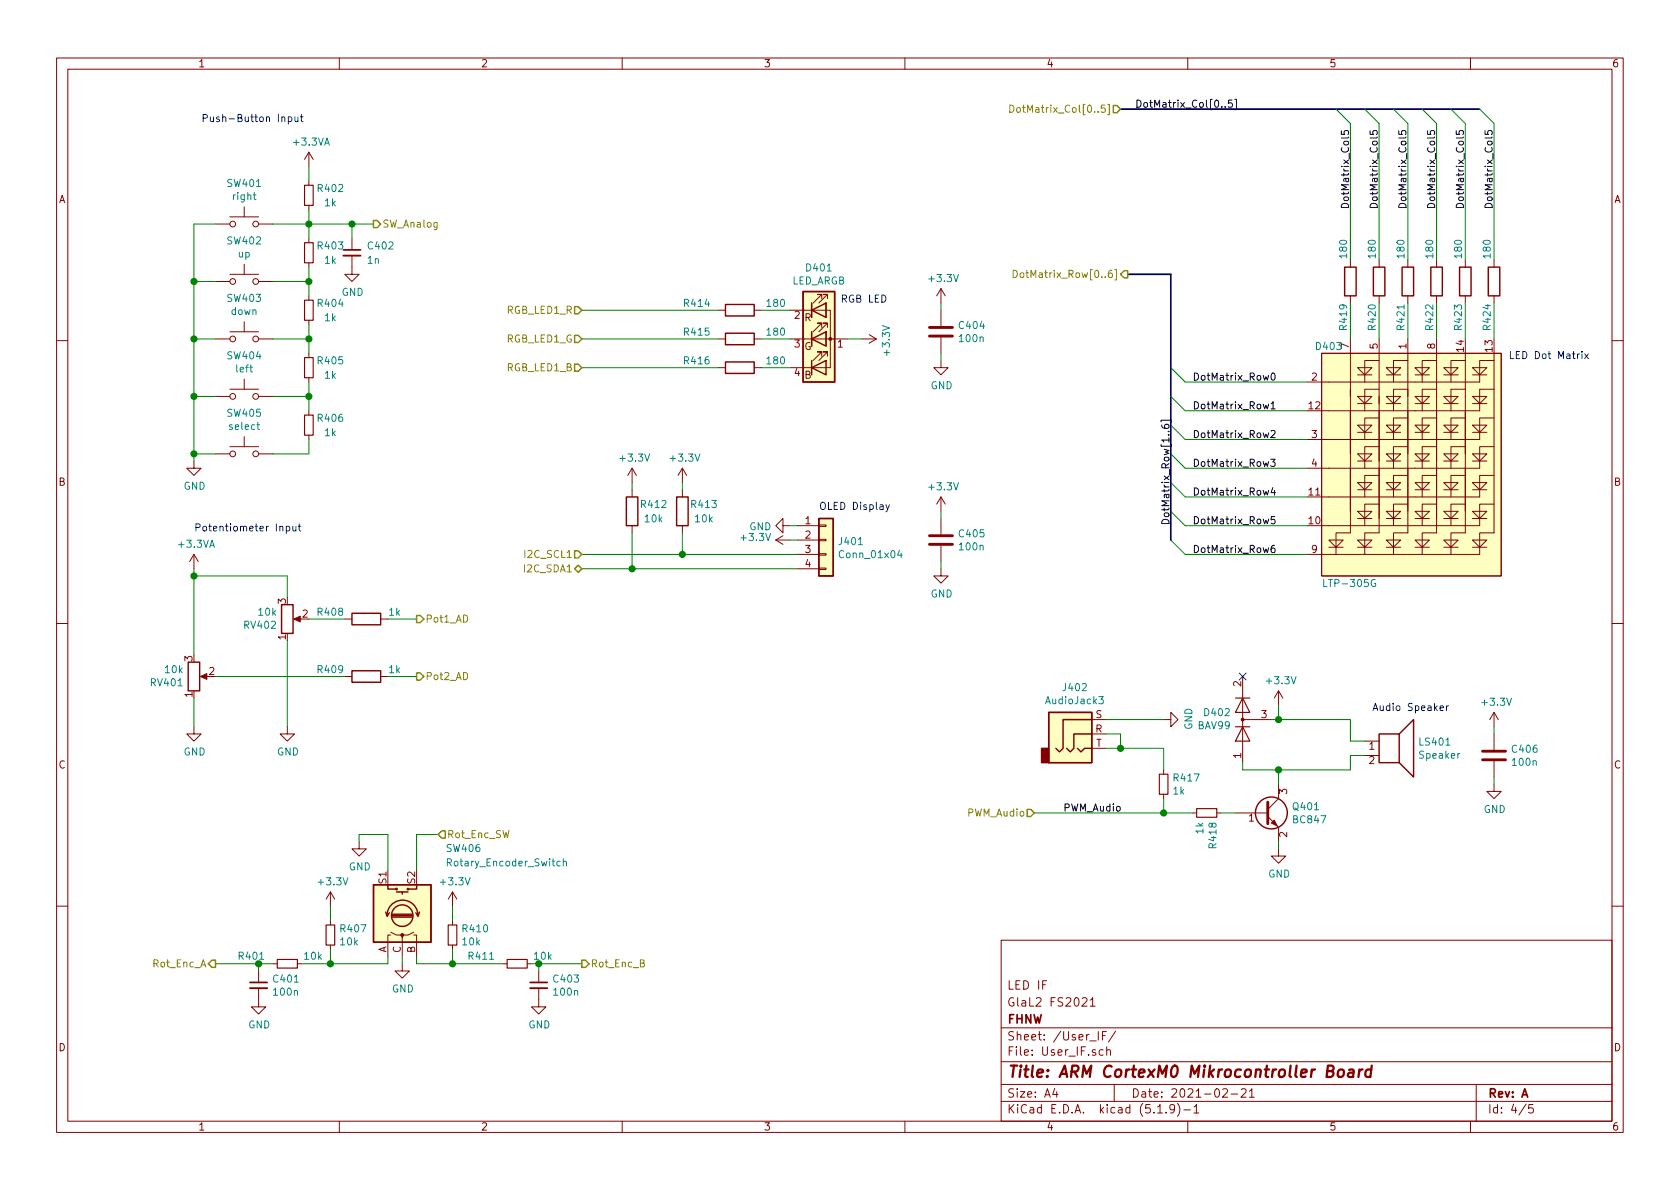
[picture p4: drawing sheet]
<svg xmlns="http://www.w3.org/2000/svg" width="297mm" height="210mm" viewBox="0 0 297 210" stroke-linecap="round" stroke-linejoin="round" font-family="sans-serif">
<g fill="none" stroke="#840000" stroke-width=".18">
<path d="M10 10.3h277v189.9h-277zM12 12.2h273v186.1h-273zM60 10.3v1.9M110 10.3v1.9M160 10.3v1.9M210 10.3v1.9M260 10.3v1.9M38.1 39.6h2.5M40.6 38.3h5.1M43.2 36.6v1.7M45.7 39.6h2.6M54.6 26.9v2.6"/>
<path d="M54.6 32v.8M54.6 36.3v.8M54.6 26.9l-.8 1.3M54.6 26.9l.8 1.3M38.1 59.9h2.5M38.1 49.8h2.5M40.6 58.7h5.1M40.6 48.5h5.1M43.2 46.7v1.8M43.2 56.9v1.8M45.7 59.9h2.6M45.7 49.8h2.6"/>
<path d="M54.6 42.2v.7M54.6 46.5v.7M54.6 52.3v.8M54.6 56.6v.8M62.2 45.2v3.3h1.3l-1.3 1.3-1.2-1.3h1.2M62.2 42.2v2M127 59.9h1.3M127 54.9h1.3M133.3 59.9h1.3M133.3 54.9h1.3M139.7 54.9h7.1v10.1h-7.1M139.7 59.9h10.2"/>
<path d="M143.5 58.7v2.5M143.5 53.6v2.5M145.3 57.9v-.8h-.8h.8l-1.5 1.6M145.3 52.8v-.7h-.8h.8l-1.5 1.5M146 58.7v2.5zM146 58.7h.1M146 53.6v2.5zM146 53.6h.1M146.3 57.9v-.8h-.8h.8l-1.5 1.6M146.3 52.8v-.7h-.8h.8l-1.5 1.5M152.4 59.9h2.5M153.7 59.2l1.2 .7"/>
<path d="M154.9 59.9l-1.2 .8M166.4 51v2.6M166.4 54.9v2.8M166.4 59.7v2.8M166.4 51l-.8 1.3M166.4 51l.7 1.3M238.8 59.9v34.3h-2.6v3.8M238.8 46v1.2M238.8 52.3v1.3M243.8 59.9v34.3h-2.5v3.8M243.8 46v1.2M243.8 52.3v1.3"/>
<path d="M248.9 59.9v34.3h-2.5v3.8M248.9 46v1.2M248.9 52.3v1.3M254 59.9v34.3h-2.5v3.8M254 46v1.2M254 52.3v1.3M259.1 46v1.2M259.1 52.3v1.3M264.2 46v1.2M264.2 52.3v1.3M10 60.2h2M38.1 70.1h2.5"/>
<path d="M40.6 79h5.1M40.6 68.8h5.1M43.2 67.1v1.7M43.2 77.2v1.8M45.7 70.1h2.6M54.6 62.5v.7M54.6 66.8v.8M54.6 72.6v.8M54.6 77v.7M127 65h1.3M133.3 65h1.3M145.3 63v-.8h-.8h.8l-1.5 1.5"/>
<path d="M146.3 63v-.8h-.8h.8l-1.5 1.5M166.4 63.7v1.3h1.2l-1.2 1.3-1.3-1.3h1.3M233.7 62.5h31.7v39.3h-31.7zM234.9 77.7h.1M240 75.2h2.6l-1.3 1.2zM240 70.1h2.6l-1.3 1.3zM240 65h2.6l-1.3 1.3zM240 66.3h2.6M240 76.4h2.6M240 71.4h2.6M243.8 79h-2.5v3.8M243.8 73.9h-2.5v3.8"/>
<path d="M243.8 68.8h-2.5v3.8M243.8 63.7h-2.5v3.9M245.1 75.2h2.5l-1.2 1.2zM245.1 70.1h2.5l-1.2 1.3zM245.1 65h2.5l-1.2 1.3zM245.1 66.3h2.5M245.1 76.4h2.5M245.1 71.4h2.5M248.9 79h-2.5v3.8M248.9 73.9h-2.5v3.8M248.9 68.8h-2.5v3.8M248.9 63.7h-2.5v3.9"/>
<path d="M250.2 75.2h2.5l-1.2 1.2zM250.2 70.1h2.5l-1.2 1.3zM250.2 65h2.5l-1.2 1.3zM250.2 66.3h2.5M250.2 76.4h2.5M250.2 71.4h2.5M254 79h-2.5v3.8M254 73.9h-2.5v3.8M254 68.8h-2.5v3.8M254 63.7h-2.5v3.9M255.3 75.2h2.5l-1.3 1.2zM255.3 70.1h2.5l-1.3 1.3z"/>
<path d="M255.3 65h2.5l-1.3 1.3zM255.3 66.3h2.5M255.3 76.4h2.5M255.3 71.4h2.5M259.1 62.5v31.7h-2.6v3.8M259.1 79h-2.6v3.8M259.1 73.9h-2.6v3.8M259.1 68.8h-2.6v3.8M259.1 63.7h-2.6v3.9M260.3 65h2.6l-1.3 1.3zM260.3 75.2h2.6l-1.3 1.2zM260.3 70.1h2.6l-1.3 1.3z"/>
<path d="M260.3 66.3h2.6M260.3 76.4h2.6M260.3 71.4h2.6M264.2 63.7h-2.6v3.9h-30.5M264.2 62.5v31.7h-2.6v3.8h-30.5M264.2 79h-2.6v3.8h-30.5M264.2 73.9h-2.6v3.8h-30.5M264.2 68.8h-2.6v3.8h-27.9M285 60.2h2M34.3 81.5v1.3h1.3l-1.3 1.3-1.3-1.3h1.3M34.3 98l-.8 1.3M34.3 98v2.6"/>
<path d="M34.3 98l.8 1.3M38.1 80.3h2.5M45.7 80.3h2.6M111.8 82.8l-.8 1.3M111.8 82.8v2.5M111.8 86.6v1.3M111.8 93v1.2M111.8 82.8l.7 1.3M120.6 82.8v2.5M120.6 86.6v1.3M120.6 93v1.2M120.6 82.8l-.7 1.3"/>
<path d="M120.6 82.8l.8 1.3M137.2 95.5l1.2 .8M137.2 95.5h2.5M138.4 93v-1.3l-1.2 1.3 1.2 1.2v-1.2h1.3M138.4 94.7l-1.2 .8M141 98h3.8M141 93h3.8M141 95.5h3.8M144.8 97.9h1.2v.3h-1.2zM144.8 92.8h1.2v.3h-1.2zM144.8 95.4h1.2v.2h-1.2zM166.4 87.9v2.5"/>
<path d="M166.4 91.7v2.8M166.4 96.5v2.8M166.4 87.9l-.8 1.2M166.4 87.9l.7 1.2M234.9 95.5h2.6l-1.3 1.3zM234.9 96.8h2.6M240 95.5h2.6l-1.3 1.3zM240 90.4h2.6l-1.3 1.3zM240 85.3h2.6l-1.3 1.3zM240 80.3h2.6l-1.3 1.2zM240 96.8h2.6M240 91.7h2.6"/>
<path d="M240 86.6h2.6M240 81.5h2.6M243.8 89.1h-2.5v3.9M243.8 84.1h-2.5v3.8M245.1 95.5h2.5l-1.2 1.3zM245.1 90.4h2.5l-1.2 1.3zM245.1 85.3h2.5l-1.2 1.3zM245.1 80.3h2.5l-1.2 1.2zM245.1 96.8h2.5M245.1 91.7h2.5M245.1 86.6h2.5M245.1 81.5h2.5"/>
<path d="M248.9 89.1h-2.5v3.9M248.9 84.1h-2.5v3.8M250.2 95.5h2.5l-1.2 1.3zM250.2 90.4h2.5l-1.2 1.3zM250.2 85.3h2.5l-1.2 1.3zM250.2 80.3h2.5l-1.2 1.2zM250.2 96.8h2.5M250.2 91.7h2.5M250.2 86.6h2.5M250.2 81.5h2.5M254 89.1h-2.5v3.9M254 84.1h-2.5v3.8"/>
<path d="M255.3 95.5h2.5l-1.3 1.3zM255.3 90.4h2.5l-1.3 1.3zM255.3 85.3h2.5l-1.3 1.3zM255.3 80.3h2.5l-1.3 1.2zM255.3 96.8h2.5M255.3 91.7h2.5M255.3 86.6h2.5M255.3 81.5h2.5M259.1 89.1h-2.6v3.9M259.1 84.1h-2.6v3.8M260.3 95.5h2.6l-1.3 1.3zM260.3 90.4h2.6l-1.3 1.3z"/>
<path d="M260.3 85.3h2.6l-1.3 1.3zM260.3 80.3h2.6l-1.3 1.2zM260.3 96.8h2.6M260.3 91.7h2.6M260.3 86.6h2.6M260.3 81.5h2.6M264.2 89.1h-2.6v3.9h-27.9M264.2 84.1h-2.6v3.8h-27.9M10 110.3h2M35.8 119.6h1M52.3 109.5h1M61 109.5h1.2"/>
<path d="M61 119.6h1.2M67.3 109.5h1.3M67.3 119.6h1.3M141 100.6h3.8M144.8 100.5h1.2v.2h-1.2zM166.4 100.6v1.2h1.2l-1.2 1.3-1.3-1.3h1.3M219.7 119.6v15.3M285 110.3h2M34.3 128.5v1.3h1.3l-1.3 1.3-1.3-1.3h1.3M50.8 128.5v1.3h1.3l-1.3 1.3-1.3-1.3h1.3M193 129.8h2.6M193 127.2h2.6"/>
<path d="M193 132.3h2.6M205.7 127.2h1.3v-1.2l1.3 1.2-1.3 1.3v-1.3M205.7 136.1v.8M219.7 127.2h5.1M226.1 138.7v2.5l-1.9 1.9M226.1 122.2v2.5M226.1 122.2l-.8 1.2M226.1 122.2l.7 1.2M241.3 131.1h2.5M241.3 133.6h2.5M264.2 138.7v1.2h1.2l-1.2 1.3-1.3-1.3h1.3M264.2 126v2.5"/>
<path d="M264.2 129.8v2.8M264.2 134.6v2.8M264.2 126l-.8 1.2M264.2 126l.7 1.2M58.4 157.7v2.6M58.4 157.7l-.7 1.3M58.4 157.7l.8 1.3M63.5 148.8v1.3h1.3l-1.3 1.3-1.3-1.3h1.3M80 157.7l-.8 1.3M80 157.7v2.6M80 157.7l.8 1.3M205.7 140.5v.7"/>
<path d="M210.8 143.8h.8M215.1 143.8h.8M218.4 143.8h5.8M224.2 144.4l1.9 1.9v2.5M226.1 150.1v1.3h1.2l-1.2 1.2-1.3-1.2h1.3M10 160.2h2M45.7 174.7v3.3h1.3l-1.3 1.3-1.3-1.3h1.3M45.7 171.7v2M48.3 170.4h.7M52.6 170.4h.7M58.4 162.8v.8M58.4 167.1v.8"/>
<path d="M69.1 165.3h-.5v3.9M69.1 164.8l1 .5h1v.6M71.1 170.4v1.3h1.3l-1.3 1.3-1.3-1.3h1.3M73.2 165.3h.5v3.9M73.2 164.8l-1.1 .5h-1v3.9M80 162.8v.8M80 167.1v.8M88.9 170.4h.8M93.2 170.4h.8M95.2 174.7v3.3h1.3l-1.3 1.3-1.2-1.3h1.2M95.2 171.7v2M177 166.3h108v32h-108z"/>
<path d="M191.3 176.6l.3-.2h.3l.3 .5-.9 1h.9M192.8 176.9l.4-.5v1.5M192.8 177.9h.8M285 160.2h2M60 198.3v1.9M110 198.3v1.9M160 198.3v1.9M177 194.8h108M177 191.8h108M177 187.8h108M177 181.8h108M186.5 192.5l-.4 1h1"/>
<path d="M186.8 193v1M194.2 182.4v1.5M194.9 183.1h.5M195 185.7l-.4-.1-.3 .3 .1 .6 .2 .1 .4-.1M195.6 182.4h-.7v1.5M195.7 185.7h.1a.37 .37 0 0 1 .5 .1v.8M195.7 185.1v1.5M197 191.8v3M197.3 182.3l-1.3 2M204.7 196.8h.8M206.2 196.7v.1M207.7 196l-.1 .1a.48 .48 0 0 1-.6 .1l-.2-.2 .2-.6a.48 .48 0 0 1 .6 .1 1.27 1.27 0 0 1-.2 1.2l-.4 .1"/>
<path d="M208.2 195.1a1.71 1.71 0 0 1 0 2.3M209.3 196.3h1.2M210 198.3v1.9M211.1 195.8l.4-.5v1.5M211.1 196.8h.9M216.2 192.7l.2-.2h.4l.2 .5-.9 1h.9M217.7 193.5h1.1M219.5 192.7l.2-.2h.3l.3 .2v.3v.2l-.9 .8h.9M220.9 193l.4-.5v1.5M220.9 194h.9M260 198.3v1.9M261 191.8v6.5"/>
<path d="M269.8 195.2l-1.2 2M271 195.3h-.7v.7l.2-.1 .5 .1 .1 .2-.1 .5-.2 .1-.5-.1"/>
<circle cx="41.1" cy="39.6" r=".51"/>
<circle cx="45.2" cy="39.6" r=".51"/>
<circle cx="41.1" cy="49.8" r=".51"/>
<circle cx="41.1" cy="59.9" r=".51"/>
<circle cx="45.2" cy="49.8" r=".51"/>
<circle cx="45.2" cy="59.9" r=".51"/>
<circle cx="41.1" cy="70.1" r=".51"/>
<circle cx="45.2" cy="70.1" r=".51"/>
<circle cx="41.1" cy="80.3" r=".51"/>
<circle cx="45.2" cy="80.3" r=".51"/>
</g>
<path d="M236.7 189.3a.51 .51 0 0 1 .5-.2 .51 .51 0 0 1 .4 .4v.6a.56 .56 0 0 1-.6 .4 .56 .56 0 0 1-.5-.4zM238.5 189.2h.8l.1 .2-.2 1M239.3 189.6l-.6 .1a.4 .4 0 0 0-.4 .3 .4 .4 0 0 0 .3 .4l.6-.1M240.4 189.1l-.2 1.3M240.9 189.1a.54 .54 0 0 0-.6 .4M242.4 189.2a.68 .68 0 0 0-.9 .3l-.1 .6 .1 .2 .2 .1 .6-.1M242.5 188.4l-.2 2" fill="none" stroke="#840000" stroke-width=".41"/>
<path d="M164.3 59.4h4.1M164.3 57.9h4.1M164.3 96.3h4.1M164.3 94.7h4.1M262.1 134.4h4.1M262.1 132.8h4.1M224.2 141.9v3.8" fill="none" stroke="#840000" stroke-width=".51"/>
<g fill="none" stroke="#840000" stroke-width=".25">
<path d="M128.3 58.9h5v2.1h-5zM128.3 53.8h5v2.1h-5zM142 51.6h5.6v16h-5.6zM143.5 59.9l2.5-1.2v2.5zM143.5 54.9l2.5-1.3v2.5zM143.5 53.6v2.5M143.5 58.7v2.5M237.7 47.2h2.1v5.1h-2.1zM242.8 47.2h2.1v5.1h-2.1zM247.9 47.2h2v5.1h-2zM253 47.2h2v5.1h-2zM258.1 47.2h2v5.1h-2z"/>
<path d="M263.1 47.2h2.1v5.1h-2.1zM128.3 64h5v2h-5zM143.5 65l2.5-1.3v2.6zM143.5 63.7v2.6M110.7 87.9h2.1v5.1h-2.1zM119.6 87.9h2.1v5.1h-2.1zM144.8 91.7h2.5v10.1h-2.5zM33.3 117.1h2v5.1h-2zM49.8 106.9h2v5.1h-2zM62.2 108.5h5.1v2h-5.1zM62.2 118.6h5.1v2h-5.1zM185.4 126h7.6v8.9h-7.6z"/>
<path d="M190.5 132.3l.6 .7 .7-.7h1.2M193 129.8h-3.1v2.5l-.7 .7-.6-.7M193 127.2h-5v5.1l-.7 .7-.6-.7M243.8 129.8h3.6v5.1h-3.6zM247.4 129.8l2.5-2.6v10.2l-2.5-2.5M66 156.5h10.2v10.1h-10.2zM68.6 156.5v.7h1.5M70.1 157.7h2M71.1 157.7v.4M73.7 156.5v.7h-1.6M68.2 161.3l.3 .7 .3-.6M68.4 161.9a2.74 2.74 0 0 1 2.8-2.7 2.74 2.74 0 0 1 2.7 2.7"/>
<path d="M69.3 162.2h3.6M69.3 161.9h3.6M69.3 161.7h3.6M74.2 161.3l-.3 .7-.4-.6"/>
<circle cx="70.1" cy="157.2" r=".13"/>
<circle cx="72.1" cy="157.2" r=".13"/>
<circle cx="224.8" cy="143.8" r="2.82"/>
<circle cx="71.1" cy="161.9" r="1.9"/>
</g>
<g fill="none" stroke="#840000" stroke-width=".2">
<path d="M53.8 32.8h1.6v3.5h-1.6zM53.8 53.1h1.6v3.5h-1.6zM53.8 42.9h1.6v3.6h-1.6zM53.8 63.2h1.6v3.6h-1.6zM53.8 73.4h1.6v3.6h-1.6zM205 136.9h1.5v3.6h-1.5zM218.4 128.5h2.6M218.4 123.4h2.6M219.7 128.5l1.3 2.6h-2.6zM219.7 123.4l1.3 2.6h-2.6zM211.6 143h3.5v1.5h-3.5zM49 169.7h3.6v1.5h-3.6z"/>
<path d="M57.7 163.6h1.5v3.5h-1.5zM79.2 163.6h1.6v3.5h-1.6zM89.7 169.7h3.5v1.5h-3.5z"/>
</g>
<path d="M44.8 34.5h.5M45 34v1.1l.3 .2M45.4 75.1h.5M45.6 74.7v1.1l.3 .1M159 97.3l-.3 .9h.8M159.3 97.8v.8M243.2 102.5a.59 .59 0 0 0-.8 .6 .59 .59 0 0 0 .8 .6v-.5h-.2M194.3 123.2h.8l-.4 .5 .3 .1v.6l-.5 .1-.2-.2M99.1 152.3h-.4l-.2 .2 .1 .6h.5M99.6 152.4l.2-.1h.3l.1 .8M99.6 151.9v1.2" fill="none" stroke="#008484" stroke-width=".18"/>
<path d="M60.7 45.2h3.1M44.2 174.7h3M93.7 174.7h3.1" fill="none" stroke="#840000" stroke-width=".33"/>
<path d="M60.7 44.2h3.1M44.2 173.7h3M93.7 173.7h3.1" fill="none" stroke="#840000" stroke-width=".3"/>
<g fill="#ffffc2" stroke="#ffffc2" stroke-width=".18">
<path d="M233.7 62.5h31.7v39.3h-31.7z"/>
<path d="M66 156.5h10.2v10.1h-10.2z"/>
<path d="M185.4 126h7.6v8.9h-7.6z"/>
<path d="M142 51.6h5.6v16h-5.6z"/>
<path d="M144.8 91.7h2.5v10.1h-2.5z"/>
</g>
<g fill="#840000" stroke="#840000" stroke-width=".18">
<path d="M224.8 145.5l.5-.5 .5 1z"/>
<path d="M51.9 109.5l1.2-.5v1z"/>
<path d="M35.4 119.6l1.2-.5v1z"/>
<circle cx="71.1" cy="165.3" r=".25"/>
<circle cx="219.7" cy="127.2" r=".25"/>
<circle cx="146.8" cy="59.9" r=".25"/>
</g>
<path d="M184.1 132.3h1.3v2.6h-1.3z" fill="#840000" stroke="#840000" stroke-width=".25"/>
<path d="M198.1 19.3h63.5M199.4 48.5h7.6v47" fill="none" stroke="#000084" stroke-width=".3"/>
<g fill="none" stroke="#008400" stroke-width=".18">
<path d="M236.2 19.3l2.6 2.5v24.2M241.3 19.3l2.5 2.5v24.2M246.4 19.3l2.5 2.5v24.2M251.5 19.3l2.5 2.5v24.2M256.5 19.3l2.6 2.5v24.2M261.6 19.3l2.6 2.5v24.2M38.1 39.6h-3.8v41.9M48.3 39.6h17.7M54.6 29.5v2.5M54.6 37.1v5.1M62.2 39.6v2.6M34.3 49.8h3.8"/>
<path d="M34.3 59.9h3.8M48.3 49.8h6.3M48.3 59.9h6.3M54.6 47.2v5.1M54.6 57.4v5.1M102.9 59.9h24.1M102.9 54.9h24.1M134.6 59.9h5.1M134.6 54.9h5.1M149.9 59.9h2.5M166.4 53.6v1.3M238.8 53.6v6.3"/>
<path d="M243.8 53.6v6.3M248.9 53.6v6.3M254 53.6v6.3M259.1 53.6v6.3M264.2 53.6v6.3M34.3 70.1h3.8M48.3 70.1h6.3M54.6 77.7v2.6h-6.3M54.6 67.6v5M102.9 65h24.1M134.6 65h5.1M166.4 62.5v1.2"/>
<path d="M207 65l2.5 2.6h21.6M207 70.1l2.5 2.5h21.6M207 75.2l2.5 2.5h21.6M34.3 80.3h3.8M102.9 98h38.1M111.8 85.3v1.3M111.8 94.2v6.4M120.6 85.3v1.3M120.6 94.2v3.8M139.7 95.5h1.3M139.7 93h1.3M166.4 90.4v1.3"/>
<path d="M166.4 99.3v1.3M207 90.4l2.5 2.6h21.6M207 85.3l2.5 2.6h21.6M207 95.5l2.5 2.5h21.6M207 80.3l2.5 2.5h21.6M34.3 100.6v15.2M34.3 101.8h16.5v3.9M38.1 119.6h22.9M50.8 113.3v15.2M54.6 109.5h6.4M68.6 109.5h5.1M68.6 119.6h5.1"/>
<path d="M102.9 100.6h38.1M34.3 123.4v5.1M195.6 127.2h10.1M195.6 132.3h10.1v3.8M195.6 129.8h2.5v2.5M224.8 127.2h14v3.9h2.5M226.1 124.7v2.5M226.1 136.1v2.6M241.3 133.6h-2.5v2.5h-19.1v-1.2M264.2 128.5v1.3M264.2 137.4v1.3M63.5 148.8v-1.2h5.1v6.3"/>
<path d="M77.5 147.6h-3.8v6.3M182.9 143.8h27.9M205.7 141.2v2.6M215.9 143.8h2.5M226.1 148.8v1.3M38.1 170.4h10.2M45.7 170.4v1.3M58.4 160.3v2.5M58.4 167.9v2.5M68.6 169.2v1.2h-15.3M71.1 169.2v1.2M73.7 169.2v1.2h15.2"/>
<path d="M80 160.3v2.5M80 167.9v2.5M94 170.4h8.9M95.2 170.4v1.3"/>
</g>
<g fill="none" stroke="#848400" stroke-width=".25">
<path d="M196.8 18.7h.7l.6 .6-.6 .6h-.7zM66 39h.7l.6 .6-.6 .7h-.7zM101.6 54.2h.6l.7 .7-.7 .6h-.6zM101.6 59.3h.6l.7 .6-.7 .7h-.6zM198.1 48.5l.7-.6h.6v1.2h-.6zM101.6 64.4h.6l.7 .6-.7 .7h-.6zM101.6 97.4h.6l.7 .6-.7 .7h-.6zM73.7 119h.6l.6 .6-.6 .7h-.6zM73.7 108.8h.6l.6 .7-.6 .6h-.6zM101.6 100.6l.6-.7 .7 .7-.7 .6zM77.5 147.6l.6-.7h.6v1.3h-.6zM181.6 143.1h.6l.7 .7-.7 .6h-.6z"/>
<path d="M37.5 169.8h.6v1.3h-.6l-.7-.7zM102.9 169.8h.6l.6 .6-.6 .7h-.6z"/>
</g>
<path d="M178.5 18.6a.64 .64 0 0 1 .8 .6 .64 .64 0 0 1-.8 .7zM179.9 19.1l.3-.1 .2 .2v.4l-.2 .3-.3-.1-.1-.2zM195.8 18.5h.3v1.8h-.3M179.1 47.8a.64 .64 0 0 1 .8 .6 .64 .64 0 0 1-.8 .7zM180.4 48.4l.2-.2 .4 .2v.4l-.1 .2-.3 .1-.2-.2zM197.1 47.7h.3v1.8h-.3M113.2 170.3h.6l.1-.2-.1-.3-.6-.1v1.3h.5l.2-.1v-.3l-.3-.3" fill="none" stroke="#848400" stroke-width=".18"/>
<g fill="none" stroke="#000" stroke-width=".18">
<path d="M216.6 18.8v.2M217.8 17.7h-.6v.6l.5-.1 .2 .2v.3l-.2 .3-.5-.2M218.3 17.6h.3v1.8h-.3M237.2 23.1v.6l.6 .1-.2-.2 .2-.5h.5l.1 .2-.1 .5M238.4 24.2l-.1 .2h-1.1M242.2 23.1v.6l.6 .1-.1-.2 .1-.5h.6l.1 .2-.1 .5M243.5 24.2l-.2 .2h-1.1M247.3 23.1v.6l.6 .1-.1-.2 .1-.5h.6l.1 .2-.1 .5M248.6 24.2l-.2 .2h-1.1M252.4 23.1v.6l.6 .1-.1-.2 .1-.5h.5l.2 .2-.2 .5M253.7 24.2l-.2 .2h-1.1M257.5 23.1v.6l.6 .1-.1-.2 .1-.5h.5l.1 .2-.1 .5"/>
<path d="M258.7 24.2l-.1 .2h-1.1M262.6 23.1v.6l.6 .1-.2-.2 .2-.5h.5l.1 .2-.1 .5M263.8 24.2l-.1 .2h-1.1M205.3 74.6v-.3h1.8v.3M205.4 75.2v.2a.79 .79 0 0 0 1.3 .1l-.1-.3-.5-.2-.2 .3v.2l.2 .3M206.6 76.3h.1M223.3 71.5l.3 .8 .2-.6 .3 .6 .2-.8M224.7 76.2l.5-.1 .3 .4-.1 .2-.7 .7h.8M224.7 71.4l.4-.4v1.3M224.7 72.3h.8M224.9 66.1l.1-.1a.69 .69 0 0 1 .5 .6 .69 .69 0 0 1-.5 .6l-.2-.2-.1-.3zM224.7 81.2h.8l-.5 .5 .4 .1-.1 .6-.4 .1-.2-.2"/>
<path d="M225 86.2l-.3 .9h.8M225.3 96.4l-.3 .1a.87 .87 0 0 0 0 1.2l.4-.1v-.6l-.4-.1-.3 .3M225.3 86.7v.8M225.4 91.4h-.6l-.1 .6 .2-.2 .4 .1 .1 .6-.2 .1-.5-.1"/>
</g>
<g fill="none" stroke="#0000c2" stroke-width=".18">
<path d="M49.8 20.8l.2-.1h.3l.1 .8M51 20.7h.4l.2 .2-.1 .6h-.5M51 20.7v1.2M52.1 20.7l.1 .8h.3l.2-.1M52.7 20.7v.8M53.1 20.7h.5M53.3 20.2v1.1l.3 .2M279.7 62.1v.2M279.7 62.6v.8M280.2 62.6l.6 .8M280.8 62.6l-.6 .8M50.6 93.1h.4l.2 .2-.1 .5h-.5"/>
<path d="M50.6 93.1v1.2M51.8 93.1v.7l.3 .1 .2-.1M52.3 93.1v.8M52.7 93.1h.5M52.9 92.6v1.1l.3 .2M156.6 89.2l.3 .9M157.3 89.2l-.5 1.2-.2 .1M254.6 125.2l.6-.1-.1-.2-.3-.1-.2 .2 .1 .6h.4M255.8 124.8v.8M256.1 124.8l-.3 .2"/>
</g>
<g fill="#008400" stroke="#008400" stroke-width=".25">
<circle cx="226.1" cy="136.1" r=".51"/>
<circle cx="62.2" cy="39.6" r=".51"/>
<circle cx="54.6" cy="70.1" r=".51"/>
<circle cx="226.1" cy="127.2" r=".51"/>
<circle cx="34.3" cy="49.8" r=".51"/>
<circle cx="34.3" cy="101.8" r=".51"/>
<circle cx="198.1" cy="132.3" r=".51"/>
<circle cx="205.7" cy="143.8" r=".51"/>
<circle cx="34.3" cy="59.9" r=".51"/>
<circle cx="34.3" cy="70.1" r=".51"/>
<circle cx="34.3" cy="80.3" r=".51"/>
<circle cx="95.3" cy="170.4" r=".51"/>
<circle cx="54.6" cy="39.6" r=".51"/>
<circle cx="45.7" cy="170.4" r=".51"/>
<circle cx="58.4" cy="170.4" r=".51"/>
<circle cx="80" cy="170.4" r=".51"/>
<circle cx="111.8" cy="100.6" r=".51"/>
<circle cx="120.7" cy="98" r=".51"/>
<circle cx="54.6" cy="59.9" r=".51"/>
<circle cx="54.6" cy="49.8" r=".51"/>
</g>
<path d="M219.1 119l1.2 1.2M220.3 119l-1.2 1.2" fill="none" stroke="#000084" stroke-width=".18"/>
<text font-size="2.8" fill="#840000" x="178" y="190.5">Title: ARM CortexM0 Mikrocontroller Board</text>
<g font-size="2.1" fill="#840000">
<text x="178" y="178">GlaL2 FS2021</text>
<text x="178" y="175">LED IF</text>
<text x="178" y="184">Sheet: /User_IF/</text>
<text x="178" y="181">FHNW</text>
<text x="178" y="186.7">File: User_IF.sch</text>
<text x="178" y="196.9">KiCad E.D.A. kicad (5.1.9)-1</text>
<text x="178" y="194.1">Size: A4</text>
<text x="200" y="194.1">Date: 2021-02-21</text>
<text x="263" y="194.1">Rev: A</text>
<text x="263" y="196.9">Id: 4/5</text>
</g>
<g font-size="1.8" fill="#840000">
<text x="35" y="11.9">1</text>
<text x="85" y="11.9">2</text>
<text x="135" y="11.9">3</text>
<text x="185" y="11.9">4</text>
<text x="235" y="11.9">5</text>
<text x="285" y="11.9">6</text>
<text x="10.4" y="35.9">A</text>
<text x="285.4" y="35.9">A</text>
<text x="140.5" y="56.4">2</text>
<text x="142.2" y="56.8">R</text>
<text x="140.5" y="61.5">3</text>
<text x="142.2" y="61.9">G</text>
<text x="148.1" y="61.5">1</text>
<text x="238.5" y="61.7" transform="rotate(-90 238.5 61.7)">7</text>
<text x="243.6" y="61.7" transform="rotate(-90 243.6 61.7)">5</text>
<text x="248.7" y="61.7" transform="rotate(-90 248.7 61.7)">1</text>
<text x="253.7" y="61.7" transform="rotate(-90 253.7 61.7)">8</text>
<text x="258.8" y="62.2" transform="rotate(-90 258.8 62.2)">14</text>
<text x="263.9" y="62.2" transform="rotate(-90 263.9 62.2)">13</text>
<text x="140.5" y="66.5">4</text>
<text x="142.2" y="67">B</text>
<text x="231.9" y="67.3">2</text>
<text x="231.4" y="72.4">12</text>
<text x="231.9" y="77.5">3</text>
<text x="231.9" y="82.5">4</text>
<text x="10.4" y="85.9">B</text>
<text x="231.4" y="87.6">11</text>
<text x="285.4" y="85.9">B</text>
<text x="142.4" y="92.7">1</text>
<text x="142.4" y="95.2">2</text>
<text x="231.4" y="92.7">10</text>
<text x="142.4" y="97.8">3</text>
<text x="142.4" y="100.3">4</text>
<text x="231.9" y="97.8">9</text>
<text x="50.5" y="106.8" transform="rotate(-90 50.5 106.8)">3</text>
<text x="50.5" y="113.1" transform="rotate(-90 50.5 113.1)">1</text>
<text x="53.5" y="109.2">2</text>
<text x="34" y="116.9" transform="rotate(-90 34 116.9)">3</text>
<text x="37" y="119.4">2</text>
<text x="34" y="123.3" transform="rotate(-90 34 123.3)">1</text>
<text x="219.5" y="121.4" transform="rotate(-90 219.5 121.4)">2</text>
<text x="193.7" y="129.5">R</text>
<text x="193.7" y="127">S</text>
<text x="223" y="127">3</text>
<text x="10.4" y="135.9">C</text>
<text x="193.8" y="132.1">T</text>
<text x="219.5" y="134.1" transform="rotate(-90 219.5 134.1)">1</text>
<text x="242.1" y="132.6">1</text>
<text x="242.1" y="135.1">2</text>
<text x="285.4" y="135.9">C</text>
<text x="227.6" y="140.4" transform="rotate(-90 227.6 140.4)">3</text>
<text x="220.8" y="145.3">1</text>
<text x="227.6" y="148.1" transform="rotate(-90 227.6 148.1)">2</text>
<text x="68.3" y="156.3" transform="rotate(-90 68.3 156.3)">S1</text>
<text x="73.4" y="156.3" transform="rotate(-90 73.4 156.3)">S2</text>
<text x="68.3" y="168.5" transform="rotate(-90 68.3 168.5)">A</text>
<text x="70.9" y="168.5" transform="rotate(-90 70.9 168.5)">C</text>
<text x="73.4" y="168.5" transform="rotate(-90 73.4 168.5)">B</text>
<text x="10.4" y="185.9">D</text>
<text x="285.4" y="185.9">D</text>
<text x="35" y="199.9">1</text>
<text x="85" y="199.9">2</text>
<text x="135" y="199.9">3</text>
<text x="185" y="199.9">4</text>
<text x="235" y="199.9">5</text>
<text x="285" y="199.9">6</text>
</g>
<g font-size="1.8" fill="#0000c2">
<text x="35.6" y="21.6">Push-Button Input</text>
<text x="148.6" y="53.5">RGB LED</text>
<text x="266.7" y="63.5">LED Dot Matrix</text>
<text x="34.3" y="94">Potentiometer Input</text>
<text x="144.8" y="90.2">OLED Display</text>
<text x="242.6" y="125.7">Audio Speaker</text>
</g>
<g font-size="1.8" fill="#848400">
<text x="180.5" y="19.9">DotMatrix_Col[0..5]</text>
<text x="67.6" y="40.3">SW_Analog</text>
<text x="180.9" y="49.1">DotMatrix_Row[0..6]</text>
<text x="89.7" y="55.5">RGB_LED1_R</text>
<text x="89.6" y="60.6">RGB_LED1_G</text>
<text x="89.7" y="65.7">RGB_LED1_B</text>
<text x="92.9" y="101.2">I2C_SDA1</text>
<text x="93.1" y="98.7">I2C_SCL1</text>
<text x="75.2" y="110.1">Pot1_AD</text>
<text x="75.2" y="120.3">Pot2_AD</text>
<text x="79" y="148.2">Rot_Enc_SW</text>
<text x="171" y="144.4">PWM_Audio</text>
<text x="27.2" y="171.1">Rot_Enc_A</text>
<text x="104.4" y="171.1">Rot_Enc_B</text>
</g>
<g font-size="1.8">
<text x="200.7" y="19">DotMatrix_Col[0..5]</text>
<text x="238.5" y="37.1" transform="rotate(-90 238.5 37.1)">DotMatrix_Col5</text>
<text x="243.6" y="37.1" transform="rotate(-90 243.6 37.1)">DotMatrix_Col5</text>
<text x="248.7" y="37.1" transform="rotate(-90 248.7 37.1)">DotMatrix_Col5</text>
<text x="253.7" y="37.1" transform="rotate(-90 253.7 37.1)">DotMatrix_Col5</text>
<text x="258.8" y="37.1" transform="rotate(-90 258.8 37.1)">DotMatrix_Col5</text>
<text x="263.9" y="37.1" transform="rotate(-90 263.9 37.1)">DotMatrix_Col5</text>
<text x="210.8" y="67.3">DotMatrix_Row0</text>
<text x="210.8" y="77.5">DotMatrix_Row2</text>
<text x="210.8" y="72.4">DotMatrix_Row1</text>
<text x="210.8" y="82.5">DotMatrix_Row3</text>
<text x="210.8" y="87.6">DotMatrix_Row4</text>
<text x="206.8" y="93" transform="rotate(-90 206.8 93)">DotMatrix_Row[1..6]</text>
<text x="210.8" y="92.7">DotMatrix_Row5</text>
<text x="210.8" y="97.8">DotMatrix_Row6</text>
<text x="188" y="143.5">PWM_Audio</text>
</g>
<g font-size="1.8" fill="#008484">
<text x="52" y="25.7">+3.3VA</text>
<text x="40.3" y="33.1">SW401</text>
<text x="41.2" y="35.4">right</text>
<text x="56.3" y="34">R402</text>
<text x="57.5" y="36.5">1k</text>
<text x="40.3" y="43.2">SW402</text>
<text x="42.1" y="45.5">up</text>
<text x="56.3" y="44.1">R403</text>
<text x="57.5" y="46.7">1k</text>
<text x="65" y="46.7">1n</text>
<text x="65.2" y="44.1">C402</text>
<text x="238.2" y="45.5" transform="rotate(-90 238.2 45.5)">180</text>
<text x="243.3" y="45.5" transform="rotate(-90 243.3 45.5)">180</text>
<text x="248.3" y="45.5" transform="rotate(-90 248.3 45.5)">180</text>
<text x="253.4" y="45.5" transform="rotate(-90 253.4 45.5)">180</text>
<text x="258.5" y="45.5" transform="rotate(-90 258.5 45.5)">180</text>
<text x="263.6" y="45.5" transform="rotate(-90 263.6 45.5)">180</text>
<text x="40.3" y="53.4">SW403</text>
<text x="60.4" y="52.3">GND</text>
<text x="139.9" y="50.3">LED_ARGB</text>
<text x="142.7" y="48">D401</text>
<text x="164.4" y="49.9">+3.3V</text>
<text x="40.9" y="55.7">down</text>
<text x="56.3" y="54.3">R404</text>
<text x="57.5" y="56.8">1k</text>
<text x="121.1" y="59.4">R415</text>
<text x="121.1" y="54.3">R414</text>
<text x="135.7" y="59.4">180</text>
<text x="135.7" y="54.3">180</text>
<text x="169.7" y="58.2">C404</text>
<text x="238.2" y="58.2" transform="rotate(-90 238.2 58.2)">R419</text>
<text x="243.3" y="58.2" transform="rotate(-90 243.3 58.2)">R420</text>
<text x="248.3" y="58.2" transform="rotate(-90 248.3 58.2)">R421</text>
<text x="253.4" y="58.2" transform="rotate(-90 253.4 58.2)">R422</text>
<text x="258.5" y="58.2" transform="rotate(-90 258.5 58.2)">R423</text>
<text x="263.6" y="58.2" transform="rotate(-90 263.6 58.2)">R424</text>
<text x="40.3" y="63.5">SW404</text>
<text x="41.9" y="65.9">left</text>
<text x="56.3" y="64.4">R405</text>
<text x="121.1" y="64.4">R416</text>
<text x="135.7" y="64.4">180</text>
<text x="157.4" y="62.7" transform="rotate(-90 157.4 62.7)">+3.3V</text>
<text x="169.7" y="60.5">100n</text>
<text x="232.8" y="61.9">D403</text>
<text x="57.5" y="67">1k</text>
<text x="164.5" y="68.8">GND</text>
<text x="40.3" y="73.7">SW405</text>
<text x="40.7" y="76">select</text>
<text x="56.3" y="74.6">R406</text>
<text x="57.5" y="77.1">1k</text>
<text x="109.8" y="81.6">+3.3V</text>
<text x="118.7" y="81.6">+3.3V</text>
<text x="32.5" y="86.6">GND</text>
<text x="113.5" y="89.8">R412</text>
<text x="122.4" y="89.8">R413</text>
<text x="164.4" y="86.7">+3.3V</text>
<text x="114.1" y="92.4">10k</text>
<text x="123" y="92.4">10k</text>
<text x="131.2" y="95.7">+3.3V</text>
<text x="132.5" y="93.8">GND</text>
<text x="169.7" y="95">C405</text>
<text x="31.7" y="96.9">+3.3VA</text>
<text x="148.5" y="96.4">J401</text>
<text x="148.7" y="98.7">Conn_01x04</text>
<text x="169.7" y="97.3">100n</text>
<text x="164.5" y="105.7">GND</text>
<text x="234.5" y="103.8">LTP-305G</text>
<text x="43.3" y="111.2">RV402</text>
<text x="45.8" y="108.9">10k</text>
<text x="56.3" y="108.9">R408</text>
<text x="68.8" y="108.9">1k</text>
<text x="29.3" y="119">10k</text>
<text x="56.3" y="119">R409</text>
<text x="68.8" y="119">1k</text>
<text x="26.8" y="121.4">RV401</text>
<text x="185.1" y="124.5">AudioJack3</text>
<text x="188.1" y="122.2">J402</text>
<text x="224.1" y="121">+3.3V</text>
<text x="262.2" y="124.8">+3.3V</text>
<text x="210.8" y="129.1" transform="rotate(-90 210.8 129.1)">GND</text>
<text x="211.8" y="129">BAV99</text>
<text x="213.1" y="126.6">D402</text>
<text x="251.1" y="131.8">LS401</text>
<text x="32.5" y="133.6">GND</text>
<text x="49" y="133.6">GND</text>
<text x="251.1" y="134.2">Speaker</text>
<text x="267.5" y="133.1">C406</text>
<text x="267.5" y="135.4">100n</text>
<text x="207.5" y="140.5">1k</text>
<text x="207.6" y="138.2">R417</text>
<text x="228.8" y="143.3">Q401</text>
<text x="262.3" y="143.8">GND</text>
<text x="212.8" y="147.4" transform="rotate(-90 212.8 147.4)">1k</text>
<text x="215.1" y="149.9" transform="rotate(-90 215.1 149.9)">R418</text>
<text x="228.8" y="145.6">BC847</text>
<text x="61.7" y="153.9">GND</text>
<text x="79.1" y="150.7">SW406</text>
<text x="79.5" y="153.2">Rotary_Encoder_Switch</text>
<text x="224.2" y="155.2">GND</text>
<text x="56.5" y="156.6">+3.3V</text>
<text x="78.1" y="156.6">+3.3V</text>
<text x="60.2" y="167.2">10k</text>
<text x="60.3" y="164.9">R407</text>
<text x="81.8" y="167.2">10k</text>
<text x="81.9" y="164.9">R410</text>
<text x="42.3" y="169.7">R401</text>
<text x="48.5" y="173.8">C401</text>
<text x="53.9" y="169.7">10k</text>
<text x="83" y="169.7">R411</text>
<text x="94.5" y="169.7">10k</text>
<text x="98" y="173.8">C403</text>
<text x="48.5" y="176.1">100n</text>
<text x="69.3" y="175.5">GND</text>
<text x="98" y="176.1">100n</text>
<text x="43.9" y="181.9">GND</text>
<text x="93.4" y="181.9">GND</text>
</g>
</svg>
